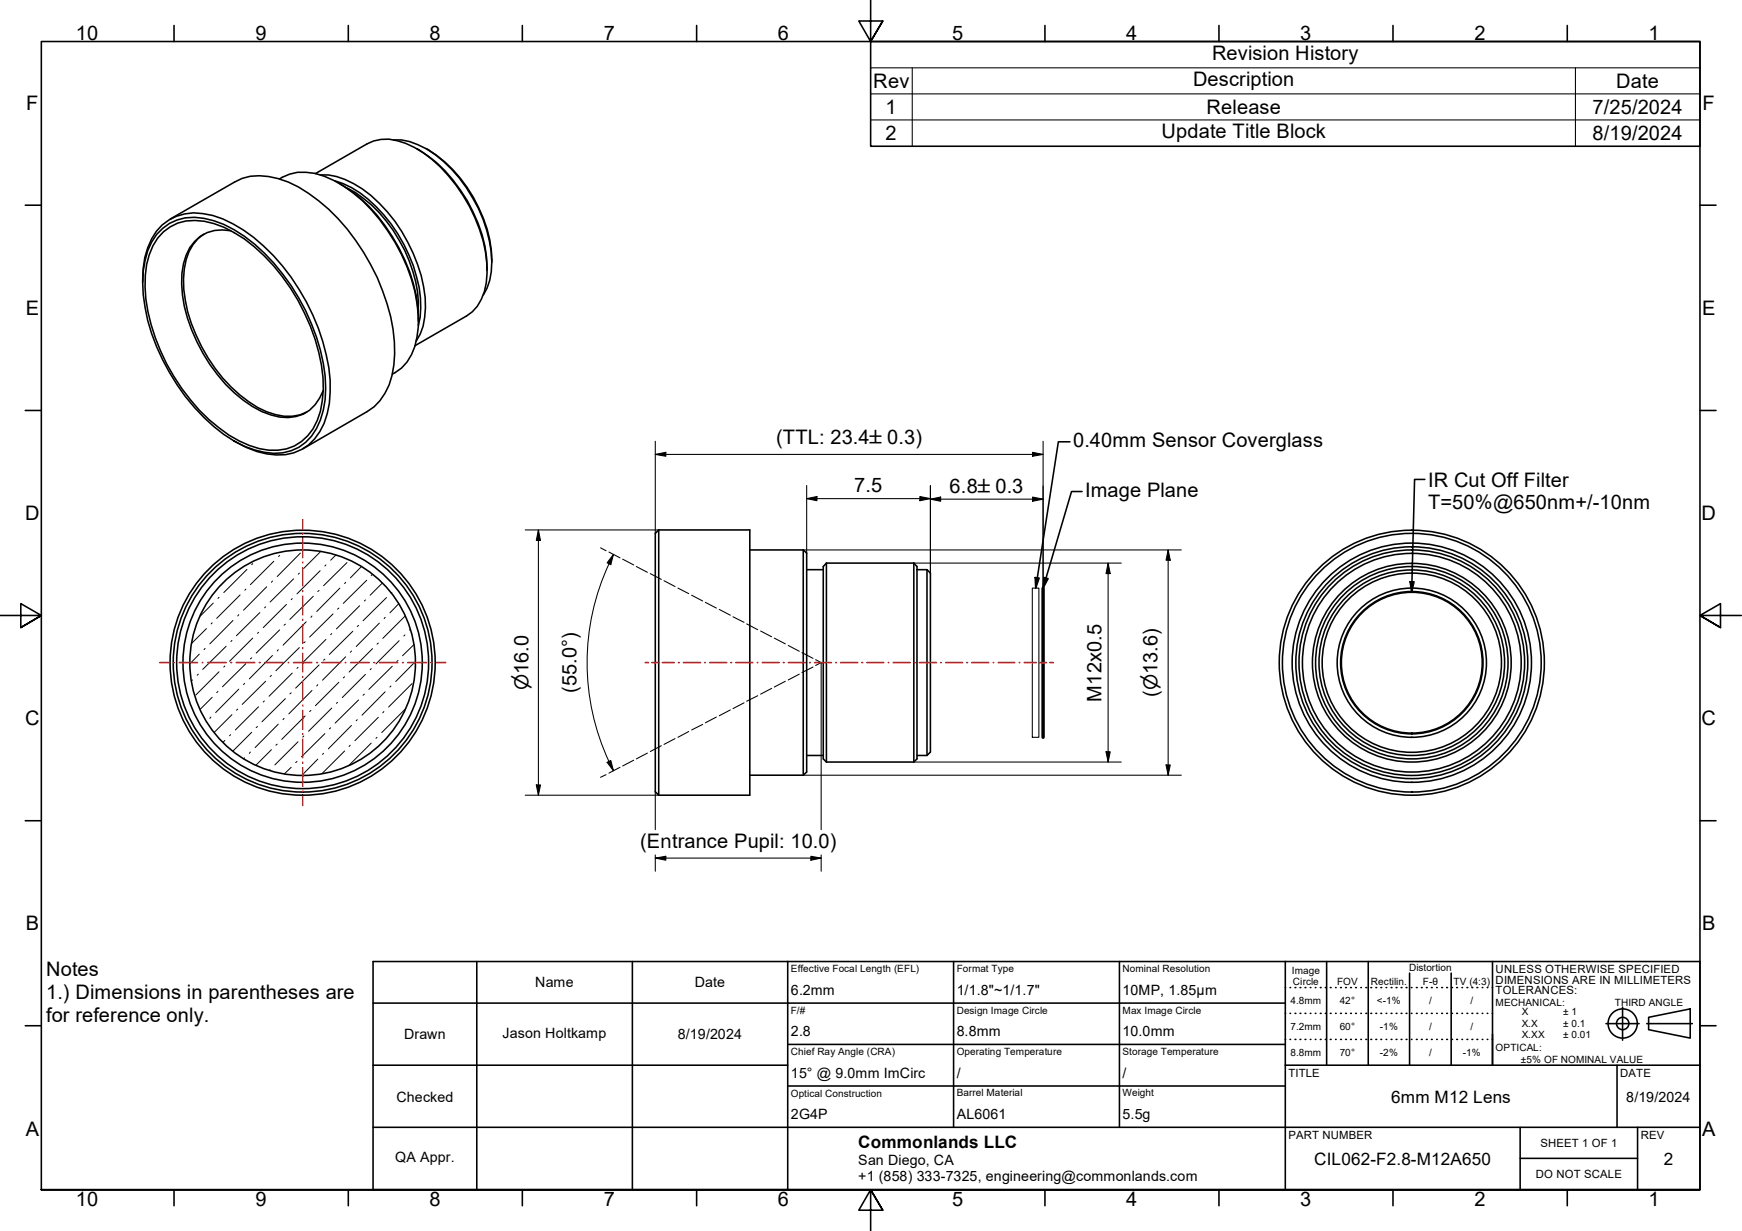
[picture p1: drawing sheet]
<svg xmlns="http://www.w3.org/2000/svg" width="420mm" height="297mm" viewBox="0 0 420 297" stroke-linecap="round" stroke-linejoin="round" font-family="sans-serif">
<!-- layer: Visible (ISO) -->
<g fill="none" stroke="#000" stroke-width=".38">
<path d="M94.9 33.8a14.7 14.7 0 0 1 10 3.5 35.7 35.7 0 0 1 13.7 25.9 14 14 0 0 1-2 8M100.5 35.9a36.4 36.4 0 0 1 16.5 23.5l.3 2.7 .2 3.2M102.8 35.9a33.5 33.5 0 0 1 15.8 27.4M39.2 55.1a11.4 11.4 0 0 1 10-2.4 28.6 28.6 0 0 1 14.6 8.4 50.8 50.8 0 0 1 14.6 29.6 20.5 20.5 0 0 1-3.3 14.6 11.3 11.3 0 0 1-11.3 3.8 27.9 27.9 0 0 1-14.6-8.3 50.8 50.8 0 0 1-14.7-29.7 20.9 20.9 0 0 1 3.3-14.5zM39.4 55.9a12 12 0 0 1 12.2-1.9 32.3 32.3 0 0 1 14.4 10.1 50.1 50.1 0 0 1 11.9 27.1 22.3 22.3 0 0 1-2.4 12.3 11.2 11.2 0 0 1-13 4.8 30.9 30.9 0 0 1-14.4-9.3 48.6 48.6 0 0 1-13.1-29.8 17 17 0 0 1 4.4-13.3zM41 52.9l15.6-9a14.4 14.4 0 0 1 12.9 0 42.5 42.5 0 0 1 18.2 17 46.8 46.8 0 0 1 7.5 24.5 18.5 18.5 0 0 1-3.6 11.3l-1.4 1.5-1.6 1.1-15.6 9M49.1 56.5a11 11 0 0 0-4.7 8.4 32 32 0 0 0 4.2 18.8 34.2 34.2 0 0 0 15.7 15.7 11.4 11.4 0 0 0 9.7 0M55.7 55.7a9.1 9.1 0 0 0-10.8 5.9 24 24 0 0 0 .3 15.2 39.5 39.5 0 0 0 15.7 21.3 13.1 13.1 0 0 0 12.3 1.8 10.2 10.2 0 0 0 4.8-5.7M67.4 43.2a11.3 11.3 0 0 1 10.8-.7 33.3 33.3 0 0 1 15.3 13.2 39.2 39.2 0 0 1 7.4 23.1 14.6 14.6 0 0 1-4.1 10l-2.2 1.5M76.1 41.9l12.4-7.2a10.3 10.3 0 0 1 9.4-.1 32.8 32.8 0 0 1 15.4 15.3 31.6 31.6 0 0 1 4 18.3 11.1 11.1 0 0 1-4.8 8l-12.4 7.2M77.3 42.2a15.6 15.6 0 0 1 10.1 3.4 38.3 38.3 0 0 1 15.2 26.2 17.3 17.3 0 0 1-2.2 10.5M80.7 43.6a24.6 24.6 0 0 1 11.9 8.3 37.6 37.6 0 0 1 8.8 20l-.1 4.6-.4 2"/>
<path d="M81.7 44.1a37.7 37.7 0 0 1 14.5 15.7 36.7 36.7 0 0 1 4.7 17.7M83.8 45.4a34.2 34.2 0 0 1 15.8 20.1 24.8 24.8 0 0 1 1.2 9.5M34.4 68.2a19.7 19.7 0 0 1 3.3-12.4 11.6 11.6 0 0 1 11.3-4.3 28.3 28.3 0 0 1 14.6 7.9 51.5 51.5 0 0 1 16 32.3 22 22 0 0 1-2.4 12.4 11.5 11.5 0 0 1-12.9 5.4 24.4 24.4 0 0 1-7.8-3.1M158.9 127.9l-.8 .8v62.4l.8 .8M158.9 127.9v64M158.9 127.9h21.9v64h-21.9M180.8 132.7h12.9M193.7 132.7l.9 .8v52.8l-.9 .8h-12.9M193.7 132.7v54.4M194.6 137.5h4M199.3 135.9l-.7 .8v46.4l.7 .8M199.3 135.9v48"/>
<path d="M199.3 135.9h21.1M220.4 135.9l.8 .8v46.4l-.8 .8h-21.1M220.4 135.9v48M221.2 137.5h2.4M223.6 137.5l.8 .8v43.2l-.8 .8h-2.4M223.6 137.5v44.8M194.6 182.3h4"/>
<circle cx="73" cy="159.9" r="27.2"/>
<circle cx="73" cy="159.9" r="30.4"/>
<circle cx="73" cy="159.9" r="28.9"/>
<circle cx="73" cy="159.9" r="31.2"/>
<circle cx="73" cy="159.9" r="32"/>
<circle cx="340.5" cy="159.9" r="32"/>
<circle cx="340.5" cy="159.9" r="22.4"/>
<circle cx="340.5" cy="159.9" r="24"/>
<circle cx="340.5" cy="159.9" r="21.6"/>
<circle cx="340.5" cy="159.9" r="23.2"/>
<circle cx="340.5" cy="159.9" r="28"/>
<circle cx="340.5" cy="159.9" r="27.2"/>
<circle cx="340.5" cy="159.9" r="26.4"/>
<circle cx="340.5" cy="159.9" r="17"/>
<circle cx="340.5" cy="159.9" r="17.2"/>
<circle cx="340.5" cy="159.9" r="18"/>
<circle cx="340.5" cy="159.9" r="28.9"/>
<circle cx="340.5" cy="159.9" r="31.2"/>
</g>
<!-- layer: Hatch (ISO) -->
<g fill="none" stroke="#000" stroke-width=".24">
<path d="M59.6 137.4l-5.6 5.6M61 136l-.3 .3M66 135.4l-5.6 5.7M67.4 134l-.2 .3M70.8 139.7l-5.6 5.6M72.2 138.3l-.3 .2M72.5 133.5l-5.6 5.6M77.2 137.7l-5.6 5.6M77.3 133.1l-4 4M78.6 136.3l-.2 .3M81 133.9l-1.2 1.3M83.7 135.7l-5.7 5.6"/>
<path d="M87.2 136.7l-2.7 2.7M89.9 138.6l-.4 .3M48.1 157.8l-2.3 2.3M49.5 156.4l-.3 .4M49.8 151.7l-3.5 3.5M51.2 150.3l-.3 .2M51.4 145.5l-3.1 3.2M52.8 144.1l-.2 .3M54.5 155.9l-5.6 5.6M55.9 154.5l-.2 .3M56.2 149.7l-5.6 5.7M57.6 148.3l-.3 .3"/>
<path d="M57.9 143.6l-5.6 5.6M59.3 142.2l-.2 .2M60.7 158.7l-.3 .3M61 154l-5.6 5.6M62.4 152.6l-.3 .2M62.7 147.8l-5.7 5.6M64.1 146.4l-.3 .3M64.3 141.6l-5.6 5.6M65.7 158.2l-5.6 5.6M65.7 140.2l-.2 .3M67.1 156.8l-.2 .3M67.4 152l-5.6 5.6"/>
<path d="M68.8 150.6l-.3 .3M69.1 145.8l-5.6 5.6M70.5 144.4l-.3 .3M72.2 156.3l-5.7 5.5M73.6 154.9l-.3 .2M73.9 150l-5.6 5.7M75.2 148.6l-.2 .4M75.6 143.9l-5.7 5.6M77 142.5l-.4 .2M78.4 159.1l-.4 .2M78.6 154.3l-5.6 5.6M80 152.9l-.2 .2"/>
<path d="M80.3 148.1l-5.6 5.6M81.7 146.7l-.3 .3M82 141.9l-5.6 5.7M83.4 158.5l-5.6 5.6M83.4 140.5l-.3 .3M84.8 157.1l-.3 .3M85.1 152.3l-5.7 5.6M86.5 150.9l-.3 .3M86.7 146.2l-5.5 5.6M88.1 144.8l-.2 .2M88.5 140l-5.7 5.6M89.9 156.5l-5.7 5.7"/>
<path d="M91.2 155.2l-.3 .2M91.5 150.4l-5.6 5.6M92.2 140.7l-2.9 2.9M92.9 149l-.3 .3M93.2 144.2l-5.6 5.6M94.3 143.1h.1M96 159.4l-.3 .2M96.1 145.7l-2.1 2.2M96.3 154.6l-5.6 5.6M97.7 153.2l-.3 .3M97.7 148.6l-5.4 5.4M98.9 151.9l-.1 .2"/>
<path d="M99.8 155.6l-2.7 2.6M100.2 159.6l-4.8 4.9M46.4 164.1l-.2 .2M47.8 162.7l-.2 .2M50.9 173l-.3 .3M51.2 168.3l-2.9 2.8M52.6 166.9l-.3 .2M52.8 162.1l-5.6 5.6M54.2 178.7l-.4 .4M54.2 160.7l-.2 .3M55.6 177.3l-.2 .2M55.9 172.5l-4.2 4.2"/>
<path d="M57.3 171.1l-.3 .3M57.6 166.3l-5.6 5.6M59 164.9l-.3 .3M59.3 160.1l-5.6 5.6M60.7 176.7l-4.5 4.5M62.1 175.3l-.3 .3M62.4 170.5l-5.6 5.6M63.8 169.1l-.3 .3M64.1 164.4l-5.7 5.6M65.5 163l-.3 .2M66.9 179.6l-.4 .2M67.1 174.7l-5.6 5.7"/>
<path d="M68.5 173.3l-.2 .4M68.8 168.6l-5.6 5.6M70.2 167.2l-.3 .2M70.5 162.4l-5.6 5.6M71.9 179l-5.6 5.6M71.9 161l-.3 .3M73.3 177.6l-.3 .2M73.6 172.8l-5.7 5.6M75 171.4l-.3 .3M75.2 166.6l-5.5 5.7M76.6 165.2l-.2 .3M77 160.5l-5.7 5.5"/>
<path d="M78.4 177l-5.7 5.6M79.8 175.6l-.4 .3M80 170.9l-5.6 5.6M81.4 169.5l-.2 .2M81.7 164.6l-5.6 5.7M83.1 163.3l-.3 .3M84.5 179.8l-.3 .3M84.8 175.1l-5.6 5.6M86.2 173.7l-.3 .2M86.5 168.9l-5.7 5.6M87.9 167.5l-.3 .3M88.1 162.7l-5.6 5.6"/>
<path d="M89.5 179.3l-5.4 5.4M89.5 161.3l-.2 .3M90.9 177.9l-.2 .3M91.2 173.1l-5.6 5.6M92.6 171.7l-.3 .3M92.9 166.9l-5.6 5.7M94.3 165.5l-.3 .3M94.6 160.8l-5.6 5.6M97.7 171.2l-5.6 5.6M99.4 165l-5.7 5.6M59 182.9l-.2 .2M60.4 181.5l-.3 .3"/>
<path d="M65.2 185.7l-.2 .2M65.5 180.9l-3.8 3.7M70.2 185.2l-1.6 1.5M71.6 183.8l-.3 .2M76.6 183.2l-3.8 3.9M78 181.8l-.2 .2M83.1 181.2l-5.4 5.5"/>
</g>
<!-- layer: Sketch Geometry (ISO) -->
<g fill="none" stroke="#000" stroke-width=".25">
<path d="M144.8 132.2l1.4 .7M146.9 133.2l2.6 1.4M150.2 134.9l2.6 1.4M153.5 136.7l2.6 1.4M156.8 138.4l2.7 1.4M160.1 140.1l2.7 1.4M163.5 141.9l2.6 1.3M166.8 143.6l2.7 1.4M170.1 145.3l2.7 1.4M173.5 147.1l2.6 1.3M176.8 148.8l2.7 1.4M180.1 150.5l2.7 1.4"/>
<path d="M183.5 152.3l2.6 1.4M186.8 154l2.6 1.4M190.1 155.8l2.7 1.3M193.4 157.5l2.7 1.4M196.7 159.2l1.4 .7-1.4 .7M249 141.9h1.6v36h-1.6zM159.5 179.9l-2.7 1.4M162.8 178.2l-2.7 1.4M166.1 176.5l-2.6 1.4M169.5 174.8l-2.7 1.3M172.8 173l-2.7 1.4M176.1 171.3l-2.6 1.4"/>
<path d="M179.5 169.6l-2.7 1.4M182.8 167.9l-2.7 1.3M186.1 166.1l-2.6 1.4M189.4 164.4l-2.6 1.4M192.8 162.7l-2.7 1.4M196.1 161l-2.7 1.3M146.2 186.9l-1.4 .7M149.5 185.2l-2.6 1.3M152.8 183.4l-2.6 1.4M156.1 181.7l-2.6 1.4"/>
</g>
<path d="M251.6 141.9v36" fill="none" stroke="#000" stroke-width=".83"/>
<!-- layer: Border (ISO) -->
<g fill="none" stroke="#000" stroke-width=".38">
<path d="M42 6.1v3.9M84 6.1v3.9M126 6.1v3.9M168 6.1v3.9M210 0v10l-2.9-4.9h5.8l-2.9 4.9 2.9-4.9M252 6.1v3.9M294 6.1v3.9M336 6.1v3.9M378 6.1v3.9M6.1 49.5h3.9M410 49.5h3.9M6.1 99h3.9"/>
<path d="M410 99h3.9M0 148.5h10l-5-2.8v5.7l5-2.9-5 2.9M420 148.5h-10l5-2.8v5.7l-5-2.9 5 2.9M6.1 198h3.9M410 198h3.9M6.1 247.5h3.9M410 247.5h3.9M10 287.1v-277.1h400v277.1h-400h400M42 287.1v3.8M84 287.1v3.8M126 287.1v3.8M168 287.1v3.8"/>
<path d="M212.9 292l-2.9-4.9 2.9 4.9h-5.8l2.9-4.9v9.9M252 287.1v3.8M294 287.1v3.8M336 287.1v3.8M378 287.1v3.8"/>
</g>
<!-- layer: Title (ISO) -->
<g fill="none" stroke="#000" stroke-width=".38">
<path d="M115 232v55.1M152.5 232v55.1M190 232h-100v55.1h62.5M190 232h220v55.1h-220M190 232v55.1M230 232v40M270 232v40M310 238.3h.1M310 232v55.1M311.1 238.3h.2M312.4 238.3h.1M313.6 238.3h.2"/>
<path d="M314.8 238.3h.2M316 238.3h.2M317.2 238.3h.2M318.5 238.3h.1M319.7 238.3h.1M320 232v25M320.9 238.3h.2M322.1 238.3h.2M323.3 238.3h.2M324.5 238.3h.2M325.8 238.3h.1M327 238.3h.2"/>
<path d="M328.2 238.3h.2M329.4 238.3h.2M330 232v25M330.6 238.3h.2M331.9 238.3h.1M333.1 238.3h.1M334.3 238.3h.2M335.5 238.3h.2M336.7 238.3h.2M337.9 238.3h.2M339.2 238.3h.1M340 234.8v22.2"/>
<path d="M340.4 238.3h.2M341.6 238.3h.2M342.8 238.3h.2M344 238.3h.2M345.2 238.3h.2M346.5 238.3h.1M347.7 238.3h.2M348.9 238.3h.2M350 234.8v22.2M350.1 238.3h.2M351.3 238.3h.2M352.6 238.3h.1"/>
<path d="M353.8 238.3h.2M355 238.3h.2M356.2 238.3h.2M357.5 238.3h.1M358.7 238.3h.1M359.9 238.3h.1M360 232v25M90 257h100M90 242h220M190 252h120M310 244.5h.1M310 250.8h.1"/>
<path d="M310 257h100M311.1 244.5h.2M311.1 250.8h.2M312.4 244.5h.1M312.4 250.8h.1M313.6 244.5h.2M313.6 250.8h.2M314.8 244.5h.2M314.8 250.8h.2M316 244.5h.2M316 250.8h.2M317.2 244.5h.2"/>
<path d="M317.2 250.8h.2M318.5 244.5h.1M318.5 250.8h.1M319.7 244.5h.1M319.7 250.8h.1M320.9 244.5h.2M320.9 250.8h.2M322.1 244.5h.2M322.1 250.8h.2M323.3 244.5h.2M323.3 250.8h.2M324.5 244.5h.2"/>
<path d="M324.5 250.8h.2M325.8 244.5h.1M325.8 250.8h.1M327 244.5h.2M327 250.8h.2M328.2 244.5h.2M328.2 250.8h.2M329.4 244.5h.2M329.4 250.8h.2M330.6 244.5h.2M330.6 250.8h.2M331.9 244.5h.1"/>
<path d="M331.9 250.8h.1M333.1 244.5h.1M333.1 250.8h.1M334.3 244.5h.2M334.3 250.8h.2M335.5 244.5h.2M335.5 250.8h.2M336.7 244.5h.2M336.7 250.8h.2M337.9 244.5h.2M337.9 250.8h.2M339.2 244.5h.1"/>
<path d="M339.2 250.8h.1M340.4 244.5h.2M340.4 250.8h.2M341.6 244.5h.2M341.6 250.8h.2M342.8 244.5h.2M342.8 250.8h.2M344 244.5h.2M344 250.8h.2M345.2 244.5h.2M345.2 250.8h.2M346.5 244.5h.1"/>
<path d="M346.5 250.8h.1M347.7 244.5h.2M347.7 250.8h.2M348.9 244.5h.2M348.9 250.8h.2M350.1 244.5h.2M350.1 250.8h.2M351.3 244.5h.2M351.3 250.8h.2M352.6 244.5h.1M352.6 250.8h.1M353.8 244.5h.2"/>
<path d="M353.8 250.8h.2M355 244.5h.2M355 250.8h.2M356.2 244.5h.2M356.2 250.8h.2M357.5 244.5h.1M357.5 250.8h.1M358.7 244.5h.1M358.7 250.8h.1M359.9 244.5h.1M359.9 250.8h.1M387.3 247h8.1"/>
<path d="M390 257v15M391.4 243v8M397.2 247h11M397.6 245.5l10.1-2.1v7.1l-10.1-2zM90 272h320M190 262.1h120M366.6 279.5h28.4M366.6 272v15.1M395 272v15.1M152.5 287.1h37.5"/>
<circle cx="391.4" cy="247" r="3.5"/>
<circle cx="391.4" cy="247" r="1.49"/>
</g>
<!-- layer: 0 -->
<path d="M190 287.1h100" fill="none" stroke="#000" stroke-width=".24"/>
<!-- layer: Symbol (ISO) -->
<path d="M210 10h200v25.3h-200zM258.1 106.6h-2.8l-5.5 35.3M261 118.6h-2.6l-6.8 23.3M343.7 115.7h-2.5l-.7 27.2M249.7 139.4l.9 .1-.8 2.4zM251.8 139.4l1 .2-1.2 2.3zM340.1 140.4h1l-.6 2.5z" fill="none" stroke="#000" stroke-width=".38"/>
<path d="M249.7 139.4l.9 .1-.8 2.4zM251.8 139.4l1 .2-1.2 2.3zM340.1 140.4h1l-.6 2.5z" fill="#000"/>
<path d="M210 16.4h200M220 16.4v18.9M380 16.4v18.9M210 22.7h200M210 28.9h200" fill="none" stroke="#000" stroke-width=".25"/>
<!-- layer: Dimension (ISO) -->
<g fill="none" stroke="#000" stroke-width=".25">
<path d="M158.1 109.7l2.5-.6v1zM158.1 109.7h93.5M158.1 106.5v22.2M194.6 117.1v16.4M221.9 119.8l2.5 .5-2.5 .5zM224.4 117.1v21.2M249 119.9l2.6 .5-2.6 .6zM249 109.1l2.6 .6-2.6 .4zM251.6 106.5v35.4M126.7 127.9h32.2M129.9 127.9l.5 2.5h-1.1zM129.9 127.9v64"/>
<path d="M148 133.8l-.7 2.5-.9-.5zM148 133.8a56.8 56.8 0 0 0 0 52.2M193.7 132.7h91.2M194.6 120.3l2.4-.5v1zM194.6 120.3h29.8M220.4 135.9h50M224.4 120.4l2.5-.5v1.1zM224.4 120.4h27.2M267.3 135.9l.5 2.5h-1zM267.3 135.9v48M281.7 132.7l.6 2.5h-1.1zM281.7 132.7v54.4"/>
<path d="M198.1 160v40.2M126.7 191.9h32.2M129.3 189.4h1.1l-.5 2.5zM146.4 183.9l.9-.4 .7 2.5zM158.1 191.1v9.1M193.7 187.1h91.2M220.4 183.9h50M266.8 181.4h1l-.5 2.5zM281.2 184.6h1.1l-.6 2.5zM158.1 207.1l2.5-.5v1zM158.1 206.3v3.9M158.1 207.1h40"/>
<path d="M195.6 206.6l2.5 .5-2.5 .5zM198.1 206.3v3.9"/>
</g>
<g fill="#000">
<path d="M158.1 109.7l2.5-.6v1zM194.6 120.3l2.4-.5v1zM224.4 120.4l2.5-.5v1.1zM249 109.1l2.6 .6-2.6 .4zM129.9 127.9l.5 2.5h-1.1zM148 133.8l-.7 2.5-.9-.5zM221.9 119.8l2.5 .5-2.5 .5zM249 119.9l2.6 .5-2.6 .6zM267.3 135.9l.5 2.5h-1zM281.7 132.7l.6 2.5h-1.1zM129.3 189.4h1.1l-.5 2.5zM146.4 183.9l.9-.4 .7 2.5z"/>
<path d="M266.8 181.4h1l-.5 2.5zM281.2 184.6h1.1l-.6 2.5zM158.1 207.1l2.5-.5v1zM195.6 206.6l2.5 .5-2.5 .5z"/>
</g>
<!-- layer: Centerline (ISO) -->
<g fill="none" stroke="#f00" stroke-width=".38">
<path d="M155.6 159.9h.8M157.2 159.9h1.7M159.8 159.9h2.8M163.6 159.9h.2M164.8 159.9h4.2M170 159.9h.1M171.2 159.9h4.1M176.3 159.9h.2M177.5 159.9h4.1M182.6 159.9h.2M183.8 159.9h4.1M188.9 159.9h.2"/>
<path d="M190.1 159.9h4.1M195.3 159.9h.2M196.5 159.9h4M201.6 159.9h.1M202.8 159.9h4.1M207.9 159.9h.2M209.1 159.9h4.1M214.2 159.9h.2M215.4 159.9h4.1M220.5 159.9h.2M221.7 159.9h4.2M226.9 159.9h.1"/>
<path d="M228.1 159.9h4.1M233.2 159.9h.2M234.4 159.9h4.1M239.5 159.9h.1M240.7 159.9h4.1M245.8 159.9h.2M247 159.9h2.9M250.8 159.9h1.6M253.2 159.9h.9"/>
</g>
<!-- layer: Center Mark (ISO) -->
<g fill="none" stroke="#f00" stroke-width=".38">
<path d="M73 125.4v2.2M73 128.8v.2M73 130v4.5M73 135.6v.2M73 137v4.4M38.5 159.9h2.3M41.8 159.9h.2M43.2 159.9h4.4M48.8 159.9h.2M50.1 159.9h4.4M55.7 159.9h.2M57 159.9h4.5"/>
<path d="M62.5 159.9h.2M63.9 159.9h4.4M69.5 159.9h.2M70.8 159.9h4.4M73 142.5v.2M73 143.9v4.4M73 149.5v.2M73 150.7v4.5M73 156.3v.2M73 157.7v4.4M76.4 159.9h.2M77.7 159.9h4.5"/>
<path d="M83.2 159.9h.2M84.6 159.9h4.4M90.2 159.9h.2M91.5 159.9h4.4M97.1 159.9h.2M98.4 159.9h4.5M103.9 159.9h.2M105.3 159.9h2.2M73 163.2v.2M73 164.6v4.4M73 170.2v.2M73 171.4v4.5"/>
<path d="M73 177v.2M73 178.4v4.4M73 183.9v.2M73 185.3v4.4M73 190.9v.2M73 192.1v2.3"/>
</g>
<g font-size="4.8">
<text x="18.3" y="9.6">10</text>
<text x="61.7" y="9.6">9</text>
<text x="103.6" y="9.6">8</text>
<text x="145.7" y="9.6">7</text>
<text x="187.6" y="9.6">6</text>
<text x="229.6" y="9.6">5</text>
<text x="271.7" y="9.6">4</text>
<text x="313.6" y="9.6">3</text>
<text x="355.7" y="9.6">2</text>
<text x="397.6" y="9.6">1</text>
<text x="292.4" y="14.4">Revision History</text>
<text x="210.6" y="21.2">Rev</text>
<text x="287.8" y="20.8">Description</text>
<text x="389.8" y="21.2">Date</text>
<text x="6.3" y="26.5">F</text>
<text x="213.6" y="27.5">1</text>
<text x="291" y="27.5">Release</text>
<text x="384.1" y="27.5">7/25/2024</text>
<text x="410.7" y="26.5">F</text>
<text x="213.6" y="33.9">2</text>
<text x="280.2" y="33.4">Update Title Block</text>
<text x="384.1" y="33.9">8/19/2024</text>
<text x="6.2" y="76.1">E</text>
<text x="410.5" y="76.1">E</text>
<text x="187.2" y="107">(TTL: 23.4±0.3)</text>
<text x="258.8" y="107.9">0.40mm Sensor Coverglass</text>
<text x="206.1" y="118.7">7.5</text>
<text x="229" y="118.9">6.8±0.3</text>
<text x="261.7" y="119.9">Image Plane</text>
<text x="344.4" y="117.5">IR Cut Off Filter</text>
<text x="6.1" y="125.5">D</text>
<text x="344.4" y="122.9">T=50%@650nm+/-10nm</text>
<text x="410.4" y="125.5">D</text>
<text x="139.1" y="167.2" transform="rotate(-90 139.1 167.2)">(55.0°)</text>
<text x="265.7" y="169.3" transform="rotate(-90 265.7 169.3)">M12x0.5</text>
<text x="279.2" y="168.3" transform="rotate(-90 279.2 168.3)">(⌀13.6)</text>
<text x="6.1" y="175.1">C</text>
<text x="410.4" y="175.1">C</text>
<text x="154.4" y="204.5">(Entrance Pupil: 10.0)</text>
<text x="6.2" y="224.5">B</text>
<text x="410.5" y="224.5">B</text>
<text x="11.1" y="235.4">Notes</text>
<text x="11.1" y="241">1.) Dimensions in parentheses are</text>
<text x="11.1" y="246.5">for reference only.</text>
<text x="6.2" y="274.1">A</text>
<text x="410.5" y="274.1">A</text>
<text x="18.3" y="290.9">10</text>
<text x="61.7" y="290.9">9</text>
<text x="103.6" y="290.9">8</text>
<text x="145.7" y="290.9">7</text>
<text x="187.6" y="290.9">6</text>
<text x="229.6" y="290.9">5</text>
<text x="271.7" y="290.9">4</text>
<text x="313.6" y="290.9">3</text>
<text x="355.7" y="290.9">2</text>
<text x="397.6" y="290.9">1</text>
</g>
<text font-size="4.6" x="127.4" y="166.6" transform="rotate(-90 127.4 166.6)">⌀16.0</text>
<g font-size="4.1">
<text x="335.5" y="266.1">6mm M12 Lens</text>
<text x="207" y="277.1">Commonlands LLC</text>
<text x="317" y="281">CIL062-F2.8-M12A650</text>
<text x="401.3" y="281">2</text>
</g>
<g font-size="3.4">
<text x="129.1" y="238.2">Name</text>
<text x="167.6" y="238.2">Date</text>
<text x="190.8" y="240">6.2mm</text>
<text x="230.8" y="240">1/1.8&quot;~1/1.7&quot;</text>
<text x="270.8" y="240">10MP, 1.85µm</text>
<text x="97.5" y="250.7">Drawn</text>
<text x="121.2" y="250.4">Jason Holtkamp</text>
<text x="163.5" y="250.8">8/19/2024</text>
<text x="190.8" y="250">2.8</text>
<text x="230.8" y="250">8.8mm</text>
<text x="270.8" y="250">10.0mm</text>
<text x="190.8" y="260">15° @ 9.0mm ImCirc</text>
<text x="230.8" y="260">/</text>
<text x="270.8" y="260">/</text>
<text x="95.6" y="265.8">Checked</text>
<text x="392.2" y="265.8">8/19/2024</text>
<text x="190.8" y="270.1">2G4P</text>
<text x="230.8" y="270.1">AL6061</text>
<text x="270.8" y="270.1">5.5g</text>
<text x="95.3" y="280.5">QA Appr.</text>
<text x="207" y="281.1">San Diego, CA</text>
<text x="207" y="285">+1 (858) 333-7325, engineering@commonlands.com</text>
</g>
<g font-size="2.7">
<text x="360.7" y="234.8">UNLESS OTHERWISE SPECIFIED</text>
<text x="360.7" y="237.3">DIMENSIONS ARE IN MILLIMETERS</text>
<text x="360.7" y="239.8">TOLERANCES:</text>
<text x="310.8" y="259.8">TITLE</text>
<text x="390.8" y="259.8">DATE</text>
<text x="310.8" y="274.8">PART NUMBER</text>
<text x="395.7" y="274.8">REV</text>
<text x="371.5" y="276.8">SHEET 1 OF 1</text>
<text x="370.5" y="284.3">DO NOT SCALE</text>
</g>
<g font-size="2.4">
<text x="190.8" y="234.6">Effective Focal Length (EFL)</text>
<text x="230.8" y="234.6">Format Type</text>
<text x="270.8" y="234.6">Nominal Resolution</text>
<text x="311.6" y="235">Image</text>
<text x="311.8" y="237.8">Circle</text>
<text x="322.5" y="237.7">FOV</text>
<text x="330.6" y="237.7">Rectilin.</text>
<text x="339.9" y="234.3">Distortion</text>
<text x="343.2" y="237.7">F-θ</text>
<text x="350.6" y="237.7">TV (4:3)</text>
<text x="190.8" y="244.6">F/#</text>
<text x="230.8" y="244.6">Design Image Circle</text>
<text x="270.8" y="244.6">Max Image Circle</text>
<text x="311.3" y="242.3">4.8mm</text>
<text x="323.2" y="242.3">42°</text>
<text x="332.1" y="242.3">&lt;-1%</text>
<text x="344.7" y="242.3">/</text>
<text x="354.6" y="242.3">/</text>
<text x="360.7" y="242.7">MECHANICAL:</text>
<text x="367" y="245">X</text>
<text x="377" y="245">± 1</text>
<text x="389.5" y="242.7">THIRD ANGLE</text>
<text x="311.3" y="248.5">7.2mm</text>
<text x="323.2" y="248.5">60°</text>
<text x="332.8" y="248.5">-1%</text>
<text x="344.7" y="248.5">/</text>
<text x="354.6" y="248.5">/</text>
<text x="367" y="247.8">X.X</text>
<text x="367" y="250.6">X.XX</text>
<text x="377" y="247.8">± 0.1</text>
<text x="377" y="250.6">± 0.01</text>
<text x="190.8" y="254.6">Chief Ray Angle (CRA)</text>
<text x="230.8" y="254.6">Operating Temperature</text>
<text x="270.8" y="254.6">Storage Temperature</text>
<text x="311.3" y="254.7">8.8mm</text>
<text x="323.2" y="254.8">70°</text>
<text x="332.8" y="254.7">-2%</text>
<text x="344.7" y="254.8">/</text>
<text x="352.8" y="254.7">-1%</text>
<text x="360.7" y="253.7">OPTICAL:</text>
<text x="366.8" y="256.5">±5% OF NOMINAL VALUE</text>
<text x="190.8" y="264.6">Optical Construction</text>
<text x="230.8" y="264.5">Barrel Material</text>
<text x="270.8" y="264.5">Weight</text>
</g>
</svg>
